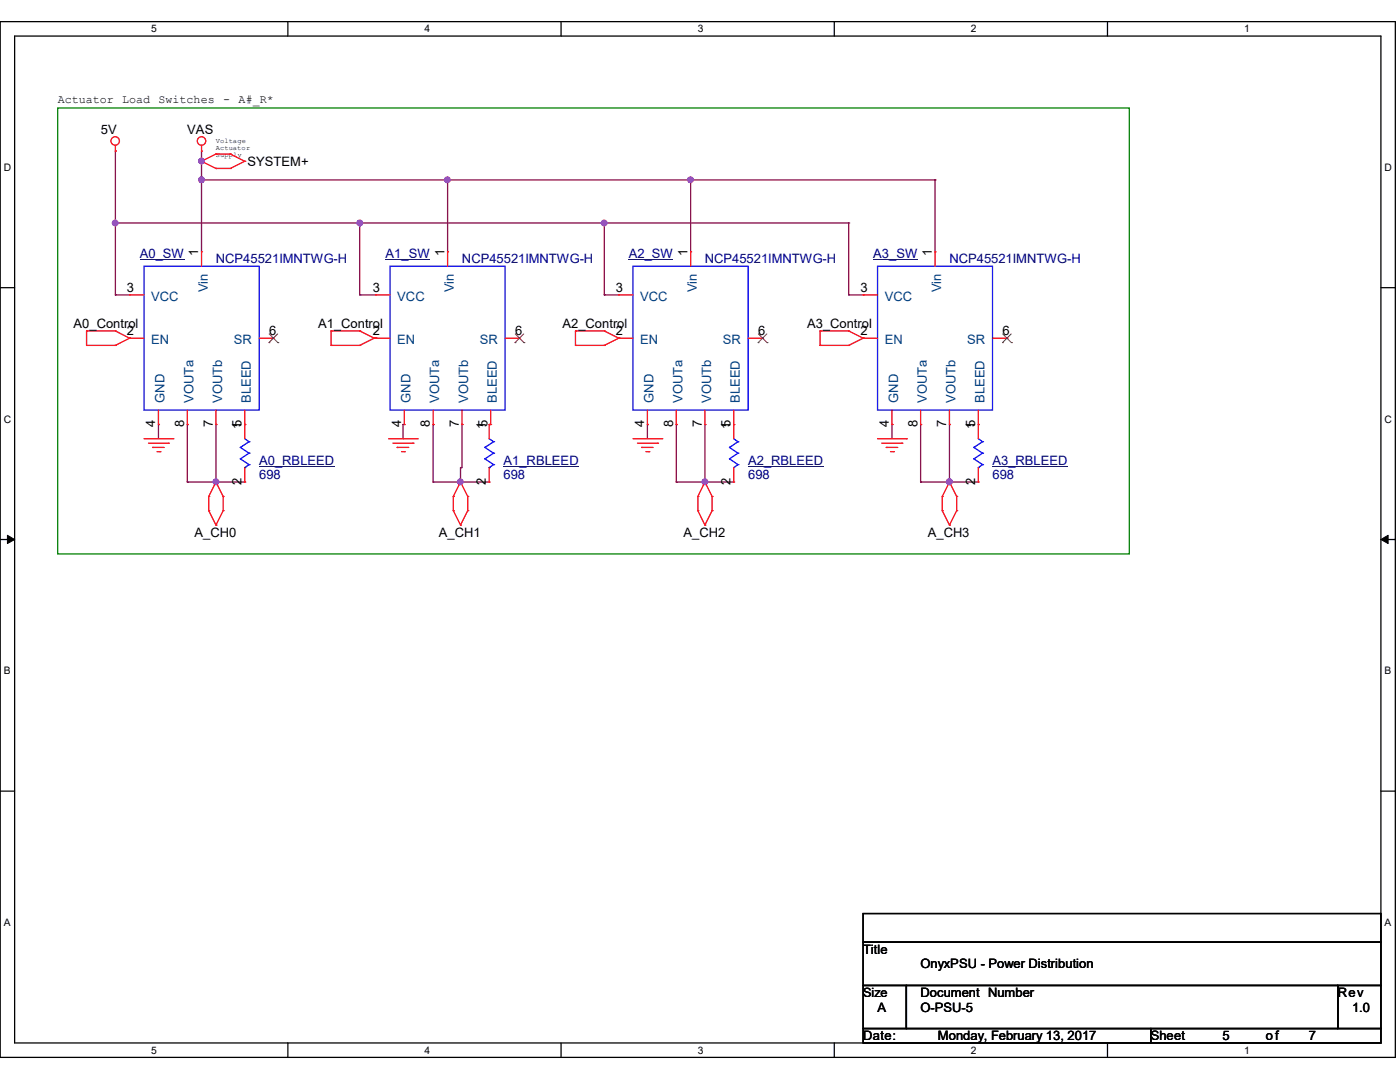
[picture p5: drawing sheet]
<svg xmlns="http://www.w3.org/2000/svg" width="279mm" height="216mm" viewBox="0 0 279 216" stroke-linecap="round" stroke-linejoin="round" font-family="sans-serif">
<path d="M0 4.3h278.5v206.7h-278.5zM2.9 7.2h272.7v200.9h-272.7z" fill="none" stroke="#000" stroke-width=".25"/>
<g fill="#fff">
<path d="M30.2 4.6h1.1v2.3h-1.1z"/>
<path d="M30.2 208.4h1.1v2.3h-1.1z"/>
</g>
<path d="M57.4 4.3v2.9M57.4 208.1v2.9" fill="none" stroke="#000" stroke-width=".25"/>
<g fill="#fff">
<path d="M84.7 4.6h1.1v2.3h-1.1z"/>
<path d="M84.7 208.4h1.1v2.3h-1.1z"/>
</g>
<path d="M112 4.3v2.9M112 208.1v2.9" fill="none" stroke="#000" stroke-width=".25"/>
<g fill="#fff">
<path d="M139.2 4.6h1.1v2.3h-1.1z"/>
<path d="M139.2 208.4h1.1v2.3h-1.1z"/>
</g>
<path d="M166.5 4.3v2.9M166.5 208.1v2.9" fill="none" stroke="#000" stroke-width=".25"/>
<g fill="#fff">
<path d="M193.8 4.6h1.1v2.3h-1.1z"/>
<path d="M193.8 208.4h1.1v2.3h-1.1z"/>
</g>
<path d="M221 4.3v2.9M221 208.1v2.9" fill="none" stroke="#000" stroke-width=".25"/>
<g fill="#fff">
<path d="M248.3 4.6h1.1v2.3h-1.1z"/>
<path d="M248.3 208.4h1.1v2.3h-1.1z"/>
<path d="M.8 32.3h1.4v2.2h-1.4z"/>
<path d="M276.3 32.3h1.4v2.2h-1.4z"/>
<path d="M.8 82.5h1.4v2.3h-1.4z"/>
<path d="M276.3 82.5h1.4v2.3h-1.4z"/>
</g>
<path d="M0 57.4h2.9M275.6 57.4h2.9" fill="none" stroke="#000" stroke-width=".25"/>
<g fill="#fff">
<path d="M.8 132.8h1.3v2.2h-1.3z"/>
<path d="M276.3 132.8h1.3v2.2h-1.3z"/>
</g>
<path d="M0 107.7h2.9M275.6 107.7h2.9" fill="none" stroke="#000" stroke-width=".25"/>
<path d="M1.5 106.8l1.4 .9-1.4 .8zM275.6 107.7l1.4-.9v1.7z" fill="#000" stroke="#000" stroke-width=".2"/>
<g fill="#fff">
<path d="M.8 183h1.3v2.2h-1.3z"/>
<path d="M276.3 183h1.3v2.2h-1.3z"/>
</g>
<path d="M0 157.9h2.9M275.6 157.9h2.9M172.3 182.3h103.3v5.7h-103.3zM172.3 188h103.3v8.6h-103.3zM172.3 196.6h8.6v8.6h-8.6zM180.9 196.6h86.1v8.6h-86.1zM267 196.6h8.6v8.6h-8.6zM172.3 205.2h57.4v2.9h-57.4zM229.7 205.2h45.9v2.9h-45.9z" fill="none" stroke="#000" stroke-width=".25"/>
<path d="M11.5 21.5h213.9v89h-213.9z" fill="none" stroke="#008000" stroke-width=".25"/>
<g fill="none" stroke="#800040" stroke-width=".25">
<path d="M23 30.1h.1M23 30.1v28.7M40.2 32.2h.1M40.2 35.9h.1M40.2 30.1v20.1M40.2 35.9h146.4M89.3 35.9h.1M89.3 35.9v14.3M137.8 35.9h.1M137.8 35.9v14.3M186.6 35.9h.1M186.6 35.9v14.3"/>
<path d="M23 44.5h.1M23 58.8h.1M23 58.8h2.9M23 44.5h146.4M71.8 58.8h.1M71.8 44.5h.1M71.8 58.8h3.2M71.8 44.5v14.3M120.6 44.5h.1M120.6 58.8h.1M120.6 58.8h2.9M120.6 44.5v14.3"/>
<path d="M169.4 44.5h.1M169.4 58.8h.1M169.4 58.8h2.9M169.4 44.5v14.3M74.7 67.5h.3M75 67.5h.1M31.6 84.7h.1M31.6 84.7v2.8M37.4 84.7h.1M37.4 96.2h.1M37.4 84.7v11.5M37.4 96.2h11.5"/>
<path d="M43.1 84.7h.1M43.1 96.2h.1M43.1 84.7v11.5M80.4 84.7h.1M80.4 87.5h.1M80.4 84.7h.3M80.4 84.7v2.8M86.4 84.7h.1M86.4 96.2h.1M86.4 96.2h11.2M86.4 84.7v11.5M91.9 96.2h.1"/>
<path d="M91.9 93.3h.1M91.9 93.3v2.9M92.2 84.7h.1M92.2 84.7v8.6h-.3M97.6 84.7h.1M97.6 84.7h.3M129.2 84.7h.1M129.2 84.7v2.8M135 84.7h.1M135 96.2h.1M135 96.2h11.4M135 84.7v11.5"/>
<path d="M140.7 84.7h.1M140.7 96.2h.1M140.7 84.7v11.5M178 84.7h.1M178 84.7v2.8M183.7 84.7h.1M183.7 96.2h.1M183.7 96.2h11.5M183.7 84.7v11.5M189.5 84.7h.1M189.5 96.2h.1M189.5 84.7v11.5"/>
</g>
<g fill="#f0f" stroke="#f0f" stroke-width=".25">
<circle cx="40.2" cy="35.9" r=".55"/>
<circle cx="89.3" cy="35.9" r=".55"/>
<circle cx="137.8" cy="35.9" r=".55"/>
<circle cx="43.1" cy="96.1" r=".55"/>
<circle cx="91.9" cy="96.1" r=".55"/>
<circle cx="189.5" cy="96.1" r=".57"/>
<circle cx="120.6" cy="44.5" r=".55"/>
<circle cx="71.8" cy="44.5" r=".55"/>
<circle cx="23" cy="44.5" r=".55"/>
<circle cx="140.7" cy="96.1" r=".55"/>
<circle cx="40.2" cy="32.1" r=".55"/>
</g>
<g fill="none" stroke="#f00" stroke-width=".25">
<path d="M23 30.1h.1M23 29v1.1M40.2 32.2h.1M40.2 30.1h.1M40.2 32.2l2.9 1.4M40.2 29v1.1M43.1 30.7h.1M43.1 33.6h.1M43.1 30.7l-2.9 1.5M43.1 30.7h2.9M43.1 33.6h2.9M46 30.7h.1"/>
<path d="M46 33.6h.1M46 30.7l2.9 1.5M48.9 32.2h.1M48.9 32.2l-2.9 1.4M25.9 58.8h.1M25.9 58.8h2.8M40.2 50.2h.1M40.2 50.2v2.9M75 58.8h.1M75 58.8h2.9M89.3 50.2h.1M89.3 50.2v2.9"/>
<path d="M123.5 58.8h.1M123.5 58.8h2.8M137.8 50.2h.1M137.8 50.2v2.9M172.3 58.8h.1M172.3 58.8h2.8M186.6 50.2h.1M186.6 50.2v2.9M17.3 68.9h.1M17.3 66h.1M17.3 66h5.7M17.3 68.9h5.7"/>
<path d="M17.3 66v2.9M23 66h.1M23 68.9h.1M23 66l2.9 1.5M25.9 67.5h.1M25.9 67.5l-2.9 1.4M25.9 67.5h2.8M51.7 67.5h2.9M54.6 67.5h.1M66.1 68.9h.1M66.1 66h.1M66.1 66h5.7"/>
<path d="M66.1 68.9h5.7M66.1 66v2.9M71.8 66h.1M71.8 68.9h.1M71.8 66l2.9 1.5M74.7 67.5h.1M74.7 67.5l-2.9 1.4M75 67.5h.1M75 67.5h2.9M100.8 67.5h2.9M103.7 67.5h.1M114.9 68.9h.1"/>
<path d="M114.9 66h.1M114.9 66h5.7M114.9 68.9h5.7M114.9 66v2.9M120.6 66h.1M120.6 68.9h.1M120.6 66l2.9 1.5M123.5 67.5h.1M123.5 67.5l-2.9 1.4M123.5 67.5h2.8M149.3 67.5h2.9M152.2 67.5h.1"/>
<path d="M163.7 68.9h.1M163.7 66h.1M163.7 66h5.7M163.7 68.9h5.7M163.7 66v2.9M169.4 66h.1M169.4 68.9h.1M169.4 66l2.9 1.5M172.3 67.5h.1M172.3 67.5l-2.9 1.4M172.3 67.5h2.8M198.1 67.5h2.9"/>
<path d="M201 67.5h.1M28.7 87.5h5.8M29.6 88.4h4M30.5 89.3h.1M30.5 89.3h2.3M31.3 90.1h.6M31.6 84.7h.1M31.6 81.8v2.9M31.9 90.1h.1M33.6 88.4h.1M34.5 87.5h.1M37.4 84.7h.1"/>
<path d="M37.4 81.8v2.9M41.7 99.1h.1M41.7 99.1v2.8M43.1 96.2h.1M43.1 84.7h.1M43.1 96.2l1.4 2.9M43.1 96.2l-1.4 2.9M43.1 81.8v2.9M44.5 99.1h.1M44.5 99.1v2.8M48.9 84.7h.1M48.9 96.2h.1"/>
<path d="M48.9 81.8v5.7M48.9 93.3v2.9M77.6 87.5h5.7M78.4 88.4h4M79.2 89.3h.1M79.2 89.3h2.4M80.1 90.1h.6M80.7 90.1h.1M80.7 84.7h.1M80.7 81.8v2.9M82.4 88.4h.1M83.3 87.5h.1"/>
<path d="M86.4 84.7h.1M86.4 81.8v2.9M90.5 99.1h.1M90.5 99.1v2.8M91.9 96.2h.1M91.9 96.2l1.4 2.9M91.9 96.2l-1.4 2.9M92.2 84.7h.1M92.2 81.8v2.9M93.3 99.1h.1M93.3 99.1v2.8M97.6 84.7h.1"/>
<path d="M97.6 96.2h.1M97.6 84.7v2.8M97.6 93.3v2.9M97.9 84.7h.1M97.9 81.8v2.9M126.3 87.5h5.8M127.2 88.4h4M128.1 89.3h.1M128.1 89.3h2.2M128.9 90.1h.6M129.2 84.7h.1M129.2 81.8v2.9"/>
<path d="M129.5 90.1h.1M131.2 88.4h.1M132.1 87.5h.1M135 84.7h.1M135 81.8v2.9M139.3 99.1h.1M139.3 99.1v2.8M140.7 96.2h.1M140.7 84.7h.1M140.7 96.2l1.4 2.9M140.7 96.2l-1.4 2.9M140.7 81.8v2.9"/>
<path d="M142.1 99.1h.1M142.1 99.1v2.8M146.4 84.7h.1M146.4 96.2h.1M146.4 81.8v5.7M146.4 93.3v2.9M175.1 87.5h5.8M176 88.4h4M176.9 89.3h.1M176.9 89.3h2.3M177.7 90.1h.6M178 84.7h.1"/>
<path d="M178 81.8v2.9M178.3 90.1h.1M180 88.4h.1M180.9 87.5h.1M183.7 84.7h.1M183.7 81.8v2.9M188 99.1h.1M188 99.1v2.8M189.5 96.2h.1M189.5 84.7h.1M189.5 96.2l1.4 2.9M189.5 96.2l-1.5 2.9"/>
<path d="M189.5 81.8v2.9M190.9 99.1h.1M190.9 99.1v2.8M195.2 84.7h.1M195.2 96.2h.1M195.2 81.8v5.7M195.2 93.3v2.9M41.7 101.9h.1M41.7 101.9l1.4 2.9M43.1 104.8h.1M44.5 101.9h.1M44.5 101.9l-1.4 2.9"/>
<path d="M90.5 101.9h.1M90.5 101.9l1.4 2.9M91.9 104.8h.1M93.3 101.9h.1M93.3 101.9l-1.4 2.9M139.3 101.9h.1M139.3 101.9l1.4 2.9M140.7 104.8h.1M142.1 101.9h.1M142.1 101.9l-1.4 2.9M188 101.9h.1M188 101.9l1.5 2.9"/>
<path d="M189.5 104.8h.1M190.9 101.9h.1M190.9 101.9l-1.4 2.9"/>
<circle cx="23" cy="28.1" r=".85"/>
<circle cx="40.2" cy="28.1" r=".85"/>
</g>
<g fill="none" stroke="#00f" stroke-width=".25">
<path d="M28.7 53.1h23v28.7h-23zM77.9 53.1h22.9v28.7h-22.9zM126.3 53.1h23v28.7h-23zM175.1 53.1h23v28.7h-23zM48 89.3h.1M48 91.6h.1M48 89.3l1.7 1.1M48 91.6l1.7 1.1M48.9 93.3h.1M48.9 87.5l.8 .6M49.7 88.1h.1M49.7 90.4h.1"/>
<path d="M49.7 92.7h.1M49.7 88.1l-1.7 1.2M49.7 90.4l-1.7 1.2M49.7 92.7l-.8 .6M96.8 89.3h.1M96.8 91.6h.1M96.8 89.3l1.7 1.1M96.8 91.6l1.7 1.1M97.6 93.3h.1M97.6 87.5l.9 .6M98.5 88.1h.1M98.5 90.4h.1"/>
<path d="M98.5 92.7h.1M98.5 88.1l-1.7 1.2M98.5 90.4l-1.7 1.2M98.5 92.7l-.9 .6M145.6 89.3h.1M145.6 91.6h.1M145.6 89.3l1.7 1.1M145.6 91.6l1.7 1.1M146.4 93.3h.1M146.4 87.5l.9 .6M147.3 88.1h.1M147.3 90.4h.1"/>
<path d="M147.3 92.7h.1M147.3 88.1l-1.7 1.2M147.3 90.4l-1.7 1.2M147.3 92.7l-.9 .6M194.4 89.3h.1M194.4 91.6h.1M194.4 89.3l1.7 1.1M194.4 91.6l1.7 1.1M195.2 93.3h.1M195.2 87.5l.9 .6M196.1 88.1h.1M196.1 90.4h.1"/>
<path d="M196.1 92.7h.1M196.1 88.1l-1.7 1.2M196.1 90.4l-1.7 1.2M196.1 92.7l-.9 .6"/>
</g>
<path d="M27.9 51.8h8.9M77 51.8h8.9M125.5 51.8h8.9M174.3 51.8h8.9M51.7 93.1h15M100.5 93.1h15M149.3 93.1h15M198.1 93.1h15" fill="none" stroke="#000080" stroke-width=".2"/>
<g fill="none" stroke="#804000" stroke-width=".2">
<path d="M53.7 68.4h.1M53.7 66.6l1.8 1.8M55.4 66.6l-1.7 1.8M55.5 68.4h.1M102.8 68.4h.1M102.8 66.6l1.8 1.8M104.5 66.6l-1.7 1.8M104.6 68.4h.1M151.3 68.4h.1M151.3 66.6l1.8 1.8M153 66.6l-1.7 1.8M153.1 68.4h.1"/>
<path d="M200.1 68.4h.1M200.1 66.6l1.7 1.8M201.8 66.6l-1.7 1.8M201.8 68.4h.1"/>
</g>
<g font-size="2.6">
<text x="20.2" y="26.8">5V</text>
<text x="37.4" y="26.8">VAS</text>
<text x="49.4" y="33.1">SYSTEM+</text>
<text x="39.6" y="51.1" transform="rotate(-90 39.6 51.1)">1</text>
<text x="88.7" y="51.1" transform="rotate(-90 88.7 51.1)">1</text>
<text x="137.2" y="51.1" transform="rotate(-90 137.2 51.1)">1</text>
<text x="186" y="51.1" transform="rotate(-90 186 51.1)">1</text>
<text x="25.3" y="58.2">3</text>
<text x="74.4" y="58.2">3</text>
<text x="122.9" y="58.2">3</text>
<text x="171.7" y="58.2">3</text>
<text x="14.7" y="65.5">A0_Control</text>
<text x="63.5" y="65.5">A1_Control</text>
<text x="112.3" y="65.5">A2_Control</text>
<text x="161.1" y="65.5">A3_Control</text>
<text x="25.3" y="66.8">2</text>
<text x="53.7" y="66.8">6</text>
<text x="74.4" y="66.8">2</text>
<text x="102.8" y="66.8">6</text>
<text x="122.9" y="66.8">2</text>
<text x="151.3" y="66.8">6</text>
<text x="171.7" y="66.8">2</text>
<text x="200.1" y="66.8">6</text>
<text x="31" y="85.3" transform="rotate(-90 31 85.3)">4</text>
<text x="36.7" y="85.3" transform="rotate(-90 36.7 85.3)">8</text>
<text x="42.5" y="85.3" transform="rotate(-90 42.5 85.3)">7</text>
<text x="48.2" y="85.6" transform="rotate(-90 48.2 85.6)">15</text>
<text x="80.1" y="85.3" transform="rotate(-90 80.1 85.3)">4</text>
<text x="85.8" y="85.3" transform="rotate(-90 85.8 85.3)">8</text>
<text x="91.6" y="85.3" transform="rotate(-90 91.6 85.3)">7</text>
<text x="97" y="85.6" transform="rotate(-90 97 85.6)">15</text>
<text x="128.6" y="85.3" transform="rotate(-90 128.6 85.3)">4</text>
<text x="134.3" y="85.3" transform="rotate(-90 134.3 85.3)">8</text>
<text x="140" y="85.3" transform="rotate(-90 140 85.3)">7</text>
<text x="145.8" y="85.6" transform="rotate(-90 145.8 85.6)">15</text>
<text x="177.4" y="85.3" transform="rotate(-90 177.4 85.3)">4</text>
<text x="183.1" y="85.3" transform="rotate(-90 183.1 85.3)">8</text>
<text x="188.8" y="85.3" transform="rotate(-90 188.8 85.3)">7</text>
<text x="194.6" y="85.6" transform="rotate(-90 194.6 85.6)">15</text>
<text x="48.2" y="96.7" transform="rotate(-90 48.2 96.7)">2</text>
<text x="97" y="96.7" transform="rotate(-90 97 96.7)">2</text>
<text x="145.8" y="96.7" transform="rotate(-90 145.8 96.7)">2</text>
<text x="194.6" y="96.7" transform="rotate(-90 194.6 96.7)">2</text>
<text x="38.8" y="107.1">A_CH0</text>
<text x="87.6" y="107.1">A_CH1</text>
<text x="136.4" y="107.1">A_CH2</text>
<text x="185.2" y="107.1">A_CH3</text>
<text x="172.3" y="190.3">Title</text>
<text x="183.7" y="193.2">OnyxPSU - Power Distribution</text>
<text x="175.1" y="201.8">A</text>
<text x="183.7" y="201.8">O-PSU-5</text>
<text x="183.7" y="199">Document Number</text>
<text x="267" y="199">Rev</text>
<text x="269.8" y="201.8">1.0</text>
<text x="172.3" y="207.6">Date:</text>
<text x="187.2" y="207.6">Monday, February 13, 2017</text>
<text x="229.7" y="207.6">Sheet</text>
<text x="244" y="207.6">5</text>
<text x="252.6" y="207.6">of</text>
<text x="261.2" y="207.6">7</text>
</g>
<g font-size="2.6" fill="#000080">
<text x="27.9" y="51.4">A0_SW</text>
<text x="43.1" y="52.6">NCP45521IMNTWG-H</text>
<text x="77" y="51.4">A1_SW</text>
<text x="92.2" y="52.6">NCP45521IMNTWG-H</text>
<text x="125.5" y="51.4">A2_SW</text>
<text x="140.7" y="52.6">NCP45521IMNTWG-H</text>
<text x="174.3" y="51.4">A3_SW</text>
<text x="189.5" y="52.6">NCP45521IMNTWG-H</text>
<text x="51.7" y="92.8">A0_RBLEED</text>
<text x="51.7" y="95.6">698</text>
<text x="100.5" y="92.8">A1_RBLEED</text>
<text x="100.5" y="95.6">698</text>
<text x="149.3" y="92.8">A2_RBLEED</text>
<text x="149.3" y="95.6">698</text>
<text x="198.1" y="92.8">A3_RBLEED</text>
<text x="198.1" y="95.6">698</text>
</g>
<g font-size="2.6" fill="#004080">
<text x="41.4" y="58.3" transform="rotate(-90 41.4 58.3)">Vin</text>
<text x="90.5" y="58.3" transform="rotate(-90 90.5 58.3)">Vin</text>
<text x="139.1" y="58.3" transform="rotate(-90 139.1 58.3)">Vin</text>
<text x="187.8" y="58.3" transform="rotate(-90 187.8 58.3)">Vin</text>
<text x="30.2" y="60">VCC</text>
<text x="79.3" y="60">VCC</text>
<text x="127.8" y="60">VCC</text>
<text x="176.6" y="60">VCC</text>
<text x="30.2" y="68.7">EN</text>
<text x="46.7" y="68.7">SR</text>
<text x="79.3" y="68.7">EN</text>
<text x="95.8" y="68.7">SR</text>
<text x="127.8" y="68.7">EN</text>
<text x="144.3" y="68.7">SR</text>
<text x="176.6" y="68.7">EN</text>
<text x="193" y="68.7">SR</text>
<text x="32.9" y="80.4" transform="rotate(-90 32.9 80.4)">GND</text>
<text x="38.6" y="80.4" transform="rotate(-90 38.6 80.4)">VOUTa</text>
<text x="44.3" y="80.4" transform="rotate(-90 44.3 80.4)">VOUTb</text>
<text x="50.1" y="80.4" transform="rotate(-90 50.1 80.4)">BLEED</text>
<text x="81.9" y="80.4" transform="rotate(-90 81.9 80.4)">GND</text>
<text x="87.7" y="80.4" transform="rotate(-90 87.7 80.4)">VOUTa</text>
<text x="93.4" y="80.4" transform="rotate(-90 93.4 80.4)">VOUTb</text>
<text x="99.1" y="80.4" transform="rotate(-90 99.1 80.4)">BLEED</text>
<text x="130.4" y="80.4" transform="rotate(-90 130.4 80.4)">GND</text>
<text x="136.2" y="80.4" transform="rotate(-90 136.2 80.4)">VOUTa</text>
<text x="141.9" y="80.4" transform="rotate(-90 141.9 80.4)">VOUTb</text>
<text x="147.7" y="80.4" transform="rotate(-90 147.7 80.4)">BLEED</text>
<text x="179.2" y="80.4" transform="rotate(-90 179.2 80.4)">GND</text>
<text x="185" y="80.4" transform="rotate(-90 185 80.4)">VOUTa</text>
<text x="190.7" y="80.4" transform="rotate(-90 190.7 80.4)">VOUTb</text>
<text x="196.5" y="80.4" transform="rotate(-90 196.5 80.4)">BLEED</text>
</g>
<text font-size="2.5" x="172.3" y="198.9">Size</text>
<g font-size="2.3">
<text x="11.5" y="20.6">Actuator</text>
<text x="24.4" y="20.6">Load</text>
<text x="31.6" y="20.6">Switches</text>
<text x="44.6" y="20.6">-</text>
<text x="47.6" y="20.6">A#_R*</text>
</g>
<g font-size="2.1">
<text x="30.2" y="6.4">5</text>
<text x="84.7" y="6.4">4</text>
<text x="139.2" y="6.4">3</text>
<text x="193.8" y="6.4">2</text>
<text x="248.3" y="6.4">1</text>
<text x=".8" y="34.1">D</text>
<text x="276.3" y="34.1">D</text>
<text x=".8" y="84.3">C</text>
<text x="276.3" y="84.3">C</text>
<text x=".8" y="134.6">B</text>
<text x="276.3" y="134.6">B</text>
<text x=".8" y="184.8">A</text>
<text x="276.3" y="184.8">A</text>
<text x="30.2" y="210.2">5</text>
<text x="84.7" y="210.2">4</text>
<text x="139.2" y="210.2">3</text>
<text x="193.8" y="210.2">2</text>
<text x="248.3" y="210.2">1</text>
</g>
<g font-size="1.4">
<text x="43.1" y="28.4">Voltage</text>
<text x="43.1" y="29.8">Actuator</text>
<text x="43.1" y="31.2">Supply</text>
</g>
</svg>
